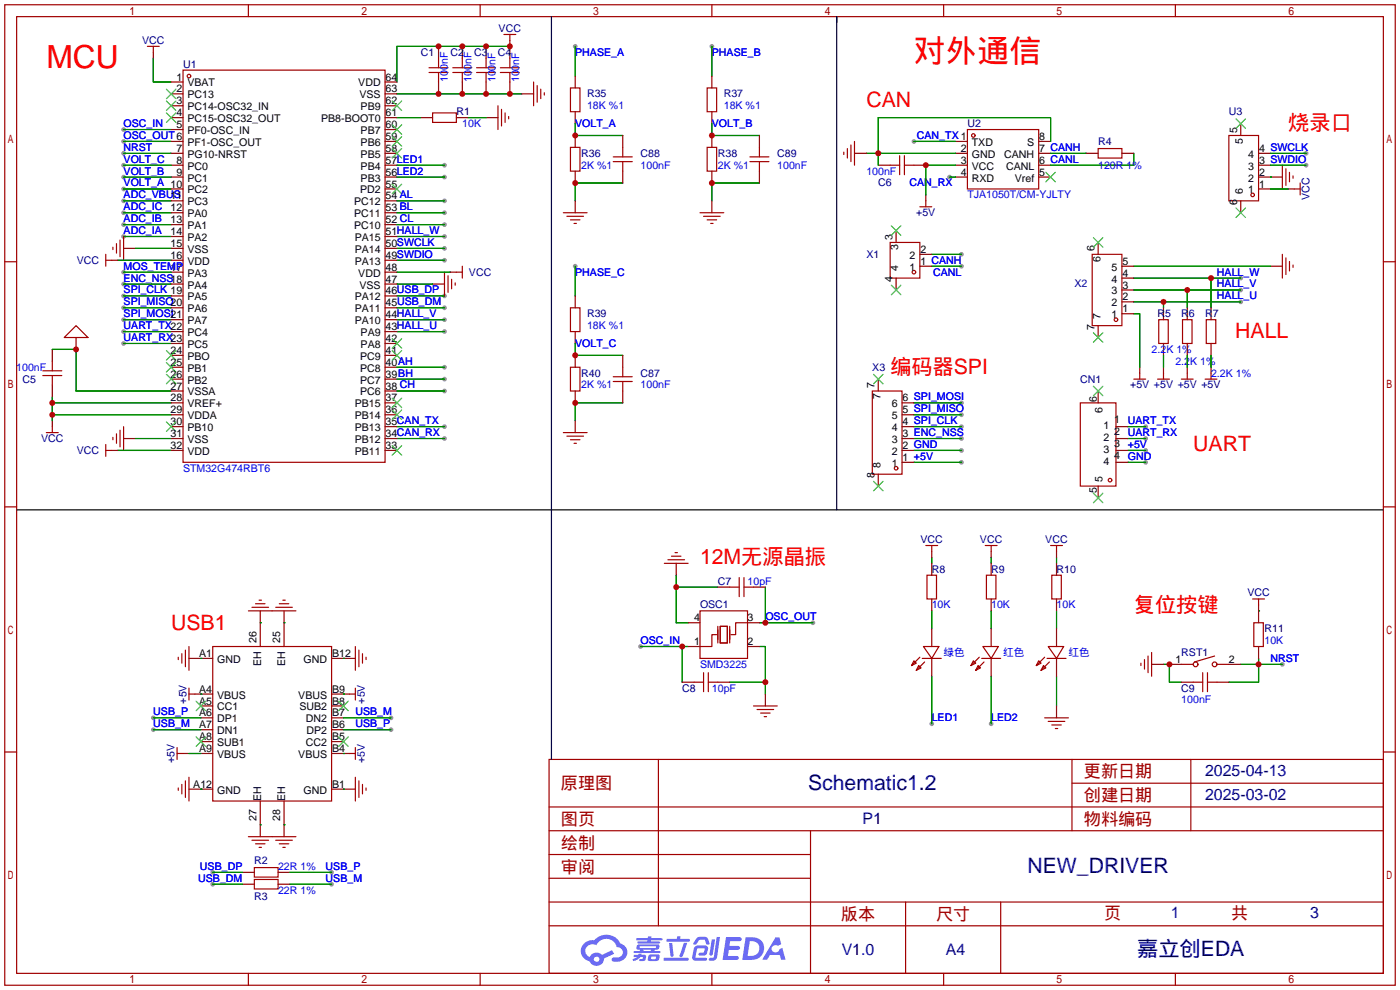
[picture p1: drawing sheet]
<svg xmlns="http://www.w3.org/2000/svg" width="299mm" height="212mm" viewBox="0 0 299 212" stroke-linecap="round" stroke-linejoin="round" font-family="sans-serif">
<g fill="#999">
<circle cx="205.5" cy="86.1" r=".51"/>
<circle cx="205.5" cy="88.6" r=".51"/>
<circle cx="205.5" cy="91.2" r=".51"/>
<circle cx="205.5" cy="93.7" r=".51"/>
<circle cx="205.5" cy="96.3" r=".51"/>
<circle cx="205.5" cy="98.8" r=".51"/>
<circle cx="244.9" cy="96.3" r=".51"/>
<circle cx="244.9" cy="98.8" r=".51"/>
<circle cx="202.9" cy="37.8" r=".51"/>
<circle cx="195.3" cy="30.2" r=".51"/>
<circle cx="205.5" cy="54.4" r=".51"/>
<circle cx="205.5" cy="56.9" r=".51"/>
<circle cx="244.9" cy="93.7" r=".51"/>
<circle cx="244.9" cy="91.2" r=".51"/>
<circle cx="265.2" cy="59.4" r=".51"/>
<circle cx="265.2" cy="62" r=".51"/>
<circle cx="265.2" cy="64.5" r=".51"/>
<circle cx="136.9" cy="138.2" r=".51"/>
<circle cx="173.7" cy="133.1" r=".51"/>
<circle cx="274.1" cy="142" r=".51"/>
<circle cx="211.8" cy="154.7" r=".51"/>
<circle cx="199.1" cy="154.7" r=".51"/>
<circle cx="32.8" cy="153.4" r=".51"/>
<circle cx="32.8" cy="156" r=".51"/>
<circle cx="83.6" cy="153.4" r=".51"/>
<circle cx="83.6" cy="156" r=".51"/>
<circle cx="45.5" cy="186.4" r=".51"/>
<circle cx="45.5" cy="189" r=".51"/>
<circle cx="70.9" cy="186.4" r=".51"/>
<circle cx="70.9" cy="189" r=".51"/>
<circle cx="26.4" cy="73.4" r=".51"/>
<circle cx="26.4" cy="70.9" r=".51"/>
<circle cx="26.4" cy="68.3" r=".51"/>
<circle cx="26.4" cy="65.8" r=".51"/>
<circle cx="26.4" cy="63.2" r=".51"/>
<circle cx="26.4" cy="60.7" r=".51"/>
<circle cx="26.4" cy="48" r=".51"/>
<circle cx="26.4" cy="50.5" r=".51"/>
<circle cx="26.4" cy="45.5" r=".51"/>
<circle cx="26.4" cy="42.9" r=".51"/>
<circle cx="26.4" cy="40.4" r=".51"/>
<circle cx="26.4" cy="30.2" r=".51"/>
<circle cx="26.4" cy="27.7" r=".51"/>
<circle cx="26.4" cy="32.8" r=".51"/>
<circle cx="95" cy="70.9" r=".51"/>
<circle cx="95" cy="68.3" r=".51"/>
<circle cx="95" cy="50.5" r=".51"/>
<circle cx="95" cy="53.1" r=".51"/>
<circle cx="95" cy="55.6" r=".51"/>
<circle cx="95" cy="91.2" r=".51"/>
<circle cx="95" cy="93.7" r=".51"/>
<circle cx="95" cy="63.2" r=".51"/>
<circle cx="95" cy="65.8" r=".51"/>
<circle cx="95" cy="78.5" r=".51"/>
<circle cx="95" cy="81" r=".51"/>
<circle cx="95" cy="83.6" r=".51"/>
<circle cx="95" cy="42.9" r=".51"/>
<circle cx="95" cy="45.5" r=".51"/>
<circle cx="95" cy="48" r=".51"/>
<circle cx="279.1" cy="32.8" r=".51"/>
<circle cx="279.1" cy="35.3" r=".51"/>
<circle cx="95" cy="35.3" r=".51"/>
<circle cx="95" cy="37.8" r=".51"/>
<circle cx="26.4" cy="58.2" r=".51"/>
<circle cx="26.4" cy="35.3" r=".51"/>
<circle cx="26.4" cy="37.8" r=".51"/>
<circle cx="122.9" cy="9.9" r=".51"/>
<circle cx="152.1" cy="9.9" r=".51"/>
<circle cx="122.9" cy="56.9" r=".51"/>
</g>
<g fill="none" stroke="#a10000" stroke-width=".25">
<path d="M1 1h297.2v209.6h-297.2zM3.6 3.6h292.1v204.4h-292.1zM53.1 1v2.6M102.6 1v2.6M152.1 1v2.6M201.7 1v2.6M251.2 1v2.6M1 55.9h2.6M295.7 55.9h2.5M1 108.3h2.6M295.7 108.3h2.5M1 160.7h2.6"/>
<path d="M117.3 162.3h178.4v45.7h-178.4zM117.3 177.5h178.4M117.3 172.5h178.4M140.7 162.3v35.6M173.2 177.5v30.5M229.1 162.3v15.2M229.1 167.4h66.6M254.5 162.3v15.2M295.7 160.7h2.5M117.3 182.6h55.9M117.3 197.9h178.4M117.3 192.8h178.4"/>
<path d="M117.3 187.7h55.9M193.5 192.8v15.2M213.9 192.8v15.2M53.1 208v2.6M102.6 208v2.6M152.1 208v2.6M201.7 208v2.6M251.2 208v2.6"/>
</g>
<g fill="#5487ff">
<path d="M155.2 200.3h2.6a.48 .48 0 0 1 .7 .4 .48 .48 0 0 1-.6 .4h-1.8l-.2 1.1h1.9a.43 .43 0 0 1 .4 .4 .43 .43 0 0 1-.5 .4h-1.9l-.2 1.3h1.7a.45 .45 0 0 1 .5 .2 .45 .45 0 0 1-.1 .6h-3.3z"/>
<path d="M165.7 200.3h.9l.4 1.5-.8 .3a.84 .84 0 0 0-1.2 .3 .84 .84 0 0 0 .4 1.1 .84 .84 0 0 0 1.1-.4l.1-.2 .6-.3 .7 2.5h-1l-.2-1h-2.1l-.6 1h-1.1z"/>
<path d="M152.1 200.8h.7l-.5 3.1a.36 .36 0 0 1-.3 .3 .36 .36 0 0 1-.4-.3z"/>
<path d="M153.2 200.2h.7l-.6 4.3a1.13 1.13 0 0 1-1.8 .6l.2-.4h.7l.2-.2z"/>
<path d="M148.9 200.6l.6-.4h1a.77 .77 0 0 1 .9 .5l.3 1-.2 .2h-.5l-.3-.9-.2-.2-1 .1-.7 1-.6-.1-.1-.2z"/>
<path d="M148.4 202.4l.6-.3h1.7a.81 .81 0 0 1 .7 .5 .81 .81 0 0 1-.2 .8 .81 .81 0 0 1-.9 .8h-.7a.32 .32 0 0 1-.3-.3 .32 .32 0 0 1 .4-.3h.7l.2-.9-1.6 .1-.4 1.8 2.2 .1a.32 .32 0 0 1 .3 .4 .32 .32 0 0 1-.4 .2h-2.2l-.5-.3-.1-.5z"/>
<path d="M141.9 204.7h5a.33 .33 0 0 1 .3 .3 .33 .33 0 0 1-.3 .3h-4.9l-.2-.1z"/>
<path d="M146.1 201.5h.8l-.7 2a.98 .98 0 0 1-.7 1.1l-.3-.3z"/>
<path d="M143 201.6h.7l.3 2.5a.34 .34 0 0 1-.3 .4 .34 .34 0 0 1-.4-.3z"/>
<path d="M142.5 200.7h2.1l.3-.6h.6l-.1 .6h1.7a.32 .32 0 0 1 .4 .3 .32 .32 0 0 1-.4 .3h-4.5l-.2-.2z"/>
<path d="M135.5 204.1h.9l.1-.3h.6v.3h.8a.82 .82 0 0 1-.5 1.3h-.8v-.4l.7-.1 .1-.3a.68 .68 0 0 0-1 .4l-1.1 .4-.1-.4 .9-.5h-.7z"/>
<path d="M136 200.5h2.4l.1-.3h.7v.3h2.2l.2 .3-.2 .2h-2.3v.2h1.8l.2 .3-.2 .1h-4.5l-.1-.4h2l.1-.2h-2.3l-.1-.2z"/>
<path d="M159.4 200.3l-.8 4.9h1.7a2.5 2.5 0 0 0 3-2.5 2.5 2.5 0 0 0-3.1-2.4zM160.3 201.1a1.61 1.61 0 0 1 2 1.5 1.61 1.61 0 0 1-1.8 1.7h-.7z"/>
<path d="M136.2 202a.55 .55 0 0 0-.2 .8 .55 .55 0 0 0 .7 .2l.1 .3h-1.3v.3l5.4 .1 .3-.2-.2-.2h-1.2l.2-.3a.7 .7 0 0 0 .8-.3 .7 .7 0 0 0 0-.8l-4.2-.1zM136.8 202.3l3.3-.1 .1 .1-.2 .3h-3.2zM137.5 203h1.7l-.2 .3h-1.4z"/>
<path d="M138.6 204.2a1.05 1.05 0 0 0 0 1.2 2.91 2.91 0 0 0 2.2-.2 .98 .98 0 0 0 0-1.2h-1.6zM139.2 204.5l.9-.1 .1 .4-.2 .2-.8-.1z"/>
<path d="M124.9 201.6a2.23 2.23 0 0 0-.7 2.3 2.23 2.23 0 0 0 1.8 1.6 1.58 1.58 0 0 0 1.8 .9 1.58 1.58 0 0 0 1.3-1.5l2.2-1.1-.5-.7-2.1 1a1.65 1.65 0 0 0-2.7 .4 1.45 1.45 0 0 1-.8-1.9 1.45 1.45 0 0 1 2-.7l.3 .1a2.3 2.3 0 0 1 2.3-1.3 2.3 2.3 0 0 1 2 1.7 1.12 1.12 0 0 1 1.3 1 1.12 1.12 0 0 1-1.1 1.2h-.7a.45 .45 0 0 0-.6 .4 .45 .45 0 0 0 .5 .5 2.21 2.21 0 0 0 2.2-.5 2.21 2.21 0 0 0 .5-2.3 2.13 2.13 0 0 0-1.3-1.1 3.3 3.3 0 0 0-5.6-.7l-1.1 .1zM127 205a.57 .57 0 0 1 1.1 0 .57 .57 0 0 1-1.1 0z"/>
</g>
<g fill="none" stroke="#008700" stroke-width=".25">
<path d="M32.8 12.4v5.1h3.8M109 9.9h-24.2v7.6M122.9 9.9v6.4M152.1 9.9v6.4M26.4 37.8h10.2M26.4 32.8h10.2M26.4 35.3h10.2M26.4 30.2h10.2M26.4 27.7h10.2M84.8 37.8h10.2M84.8 35.3h10.2M84.8 25.1h5.1"/>
<path d="M84.8 20.1h26.7M100.1 25.1h3.8M122.9 26.4v2.6h10.2M133.1 39.1h-10.2v3.8M152.1 26.4v2.6h10.2M162.3 39.1h-10.2v3.8M185.2 32.8h19M195.3 30.2h8.9M202.9 37.8h1.3M204.2 35.3h-6.3v6.4M224.5 32.8h7.7M224.5 30.2v-5.1h-36.8v10.2"/>
<path d="M242.3 32.8v2.5h-17.8M271.5 37.8h.1M271.5 32.8h7.6M271.5 35.3h7.6M25.1 55.6h11.5M26.4 48h10.2M26.4 50.5h10.2M26.4 45.5h10.2M26.4 42.9h10.2M26.4 40.4h10.2M26.4 58.2h10.2M29 53.1h7.6"/>
<path d="M84.8 48h10.2M84.8 50.5h10.2M84.8 45.5h10.2M84.8 42.9h10.2M84.8 53.1h10.2M84.8 55.6h10.2M84.8 58.2h11.5M122.9 56.9v6.3M199.1 54.4h6.4M199.1 56.9h6.4M242.3 56.9h29.2M242.3 59.4h22.9"/>
<path d="M258.8 59.4v6.4M271.5 40.4h3.8M11.2 74.7h5.1v8.9h20.3M26.4 73.4h10.2M26.4 70.9h10.2M26.4 68.3h10.2M26.4 65.8h10.2M26.4 63.2h10.2M26.4 60.7h10.2M84.8 70.9h10.2M84.8 68.3h10.2M84.8 65.8h10.2"/>
<path d="M84.8 63.2h10.2M84.8 60.7h7.7M84.8 78.5h10.2M122.9 73.4v2.5h10.2M242.3 62h22.9M242.3 64.5h22.9M242.3 67.1h1.3v11.4M248.7 64.5v1.3M248.7 75.9v2.6M253.7 62v3.8M253.7 75.9v2.6M258.8 75.9v2.6"/>
<path d="M11.2 86.1h25.4M11.2 88.6h25.4M11.2 84.8v5.1M25.1 96.3h11.5M29 93.7h7.6M84.8 91.2h10.2M84.8 93.7h10.2M84.8 83.6h10.2M84.8 81h10.2M133.1 86.1h-10.2v3.8M195.3 86.1h10.2M195.3 88.6h10.2"/>
<path d="M195.3 91.2h10.2M195.3 93.7h10.2M195.3 96.3h10.2M195.3 98.8h10.2M241 91.2h3.9M241 93.7h3.9M241 96.3h3.9M241 98.8h3.9M199.1 119.1v1.3M211.8 119.1v1.3M225.8 119.1v1.3M55.6 133.1h.1"/>
<path d="M60.7 133.1h.1M136.9 138.2h10.2M144.5 122.9v10.2h2.6M144.5 125.5h8.9M145.8 138.2v7.6M162.3 138.2h1.3v10.1M162.3 133.1h11.4M163.6 125.5v7.6M199.1 130.6v3.8M211.8 130.6v3.8M225.8 130.6v3.8M269 130.6h.1"/>
<path d="M32.8 153.4h10.1M32.8 156h10.1M42.9 140.7h.1M42.9 148.3h.1M73.4 140.7h.1M73.4 148.3h.1M73.4 153.4h10.2M73.4 156h10.2M156 145.8h7.6M199.1 144.5v10.2M211.8 144.5v10.2M225.8 144.5v6.4"/>
<path d="M248.7 142h1.2v3.8h2.6M265.2 142h8.9M269 140.7v5.1h-6.4M40.4 161h2.5M42.9 168.7h.1M55.6 176.3h.1M60.7 176.3h.1M73.4 161h.1M73.4 168.7h.1M45.5 186.4h6.3M45.5 189h6.3M62 186.4h8.9"/>
<path d="M62 189h8.9"/>
</g>
<g fill="none" stroke="#a10000" stroke-width=".25">
<path d="M31.5 9.9h2.5M32.8 9.9v1.3M39.1 15h43.2v83.8h-43.2zM91.7 15.5h4.1M91.7 14.5h4.1M93.7 12.4v2.1M93.7 15.5v2M96.8 15.5h4M96.8 14.5h4M98.8 12.4v2.1M98.8 15.5v2M101.9 15.5h4"/>
<path d="M101.9 14.5h4M103.9 12.4v2.1M103.9 15.5v2M106.9 15.5h4.1M106.9 14.5h4.1M107.7 7.4h2.5M109 7.4v1.2M109 12.4v2.1M109 15.5v2M114 17.5v5.1M114.8 18.3v3.5M115.6 19.1v2"/>
<path d="M116.3 19.8v.5M121.9 18.8h2.1v5.1h-2.1zM151.1 18.8h2.1v5.1h-2.1zM92.5 24.1h5v2.1h-5zM106.4 22.6v5.1M107.2 23.4v3.5M107.9 24.1v2.1M108.7 24.9v.5M121.9 31.5h2.1v5.1h-2.1zM131.1 34.5h4M131.1 33.5h4M133.1 31.5v2"/>
<path d="M133.1 34.5v2.1M151.1 31.5h2.1v5.1h-2.1zM160.3 34.5h4M160.3 33.5h4M162.3 31.5v2M162.3 34.5v2.1M180.3 32.5v.5M181.1 31.8v2M181.9 31v3.5M182.6 30.2v5.1M190.2 35.3h2.1M192.3 33.3v4"/>
<path d="M193.3 35.3h2M193.3 33.3v4M206.8 27.7h15.2v12.7h-15.2zM234.7 31.8h5.1v2h-5.1zM262.6 29h6.4v13.9h-6.4zM274.1 35.3v5.1M274.8 36.1v3.5M275.6 36.8v2.1M276.4 37.6v.5M277.9 39.1v2.6M22.6 54.4v2.5M22.6 55.6h1.3"/>
<path d="M24.1 52.8v.5M24.9 52.1v2M25.7 51.3v3.6M26.4 50.5v5.1M95 58.2v5M95.8 58.9v3.6M96.5 59.7v2M97.5 58.2h1.3M98.8 56.9v2.5M120.4 45.5h5.1M121.2 46.2h3.5M121.9 47h2.1"/>
<path d="M122.7 47.8h.5M149.6 45.5h5.1M150.4 46.2h3.5M151.1 47h2.1M151.9 47.8h.5M190.2 51.8h6.4v7.6h-6.4zM196.6 44.2h2.5M197.9 42.9v1.3M233.4 54.4h6.4v15.2h-6.4zM274.1 54.4v5M274.8 55.1v3.6M275.6 55.9v2"/>
<path d="M276.4 56.6v.6M276.6 40.4h1.3M9.1 79.2h4.1M11.2 77.2v2M16.3 69.6l2.5 2.5h-5.1zM97.3 60.5v.5M121.9 65.8h2.1v5.1h-2.1zM121.9 78.5h2.1v5.1h-2.1zM133.1 78.5v2M243.6 79.8v1.2M247.6 68.3h2.1v5.1h-2.1zM248.7 79.8v1.2"/>
<path d="M252.7 68.3h2.1v5.1h-2.1zM253.7 79.8v1.2M257.8 68.3h2v5.1h-2zM258.8 79.8v1.2M9.1 80.3h4.1M9.9 92.5h2.5M11.2 80.3v2M11.2 91.2v1.3M22.6 95v2.5M22.6 96.3h1.3M24.1 93.5v.5M24.9 92.7v2"/>
<path d="M25.7 91.9v3.6M26.4 91.2v5.1M120.4 92.5h5.1M121.2 93.2h3.5M121.9 94h2.1M122.7 94.7h.5M131.1 81.5h4M131.1 80.5h4M133.1 81.5v2.1M186.4 83.6h6.4v17.7h-6.4zM230.9 86.1h7.6v17.8h-7.6zM242.3 81h2.6"/>
<path d="M247.4 81h2.5M252.5 81h2.5M257.6 81h2.5M142.7 119.6h3.6M143.5 118.9h2M144.3 118.1h.5M197.9 116.6h2.5M199.1 116.6v1.3M210.6 116.6h2.5M211.8 116.6v1.3M224.5 116.6h2.6M225.8 116.6v1.3"/>
<path d="M38.9 139.7v2M39.6 138.9v3.6M40.4 138.2v5.1M45.5 138.2h25.4v33h-25.4zM53.1 130.6h10.1M53.8 129.8h3.6M54.6 129h2M55.4 128.3h.5M58.9 129.8h3.6M59.7 129h2M60.5 128.3h.5M75.9 138.2v5.1"/>
<path d="M76.7 138.9v3.6M77.5 139.7v2M142 120.4h5.1M149.6 130.6h10.2v10.1h-10.2zM153.2 135.6h-1.1v2.6h-2.5M153.4 133.9v3.5M153.9 133.9h1.5v3.5h-1.5zM156 133.9v3.5M156 125.5h2M158 123.4v4.1M159 125.5h2M159 123.4v4.1"/>
<path d="M159.8 133.1h-2.6v2.5h-1M197.4 138.2h3.3l-1.6 2.5zM198.1 122.9h2.1v5.1h-2.1zM210.1 138.2h3.3l-1.6 2.5zM210.8 122.9h2.1v5.1h-2.1zM224 138.2h3.3l-1.5 2.5zM224.8 122.9h2v5.1h-2zM246.1 139.4v5.1M267.7 128h2.6M268 133.1h2v5.1h-2zM269 128v1.3M37.8 159.8v2.5"/>
<path d="M38.1 140.5v.5M40.4 147.1v2.5M40.4 148.3h1.3M74.7 148.3h1.2M75.9 147.1v2.5M75.9 159.8v2.5M78.2 140.5v.5M148.3 145.8h2.1M150.4 143.8v4M151.4 145.8h2M151.4 143.8v4M161 150.9h5.1"/>
<path d="M161.8 151.6h3.6M162.6 152.4h2M163.3 153.2h.5M195.3 141.2l.5 .5-1 .5zM196.3 142.2l.5 .5-1 .6zM196.6 140.5l-1.8 1.7M197.1 140.7h4.1M197.6 141.5l-1.8 1.8M208 141.2l.5 .5-1 .5zM209 142.2l.5 .5-1 .6zM209.3 140.5l-1.8 1.7M209.8 140.7h4.1"/>
<path d="M210.3 141.5l-1.8 1.8M222 141.2l.5 .5-1 .5zM223 142.2l.5 .5-1 .6zM223.3 140.5l-1.8 1.7M223.3 153.4h5M223.8 140.7h4M224 154.2h3.6M224.3 141.5l-1.8 1.8M224.8 154.9h2M225.6 155.7h.5M243.8 141.7v.5M244.6 141v2"/>
<path d="M245.4 140.2v3.6M252.5 142h2.5M255 145.8h2M257 143.8v4M258.1 145.8h2M258.1 143.8v4M259.6 140.2l-4.3 1.3M260.1 142h2.5M37.8 161h1.3M38.1 168.4v.5M38.9 167.6v2.1M39.6 166.9v3.5"/>
<path d="M40.4 166.1v5.1M53.1 178.8h10.1M53.8 179.6h3.6M58.9 179.6h3.6M74.7 161h1.2M75.9 166.1v5.1M76.7 166.9v3.5M77.5 167.6v2.1M78.2 168.4v.5M54.4 185.4h5v2.1h-5zM54.4 188h5v2h-5zM54.6 180.3h2"/>
<path d="M55.4 181.1h.5M59.7 180.3h2M60.5 181.1h.5"/>
<circle cx="40.4" cy="16.3" r=".38"/>
<circle cx="208" cy="29" r=".38"/>
<circle cx="195.3" cy="58.2" r=".38"/>
<circle cx="267.7" cy="41.7" r=".38"/>
<circle cx="238.5" cy="68.3" r=".38"/>
<circle cx="191.5" cy="100.1" r=".38"/>
<circle cx="237.2" cy="102.6" r=".38"/>
<circle cx="255.5" cy="142" r=".51"/>
<circle cx="259.6" cy="142" r=".51"/>
</g>
<g fill="none" stroke="#870000" stroke-width=".25">
<path d="M32.8 11.2v1.2M36.6 17.5h2.5M82.3 17.5h2.5M93.7 9.9v2.5M93.7 17.5v2.6M98.8 9.9v2.5M98.8 17.5v2.6M103.9 9.9v2.5M103.9 17.5v2.6M109 8.6v3.8M109 17.5v2.6M122.9 16.3v2.5"/>
<path d="M152.1 16.3v2.5M36.6 30.2h2.5M36.6 32.8h2.5M36.6 35.3h2.5M36.6 37.8h2.5M36.6 20.1h2.5M36.6 25.1h2.5M36.6 22.6h2.5M36.6 27.7h2.5M82.3 30.2h2.5M82.3 32.8h2.5M82.3 35.3h2.5"/>
<path d="M82.3 37.8h2.5M82.3 20.1h2.5M82.3 25.1h2.5M82.3 22.6h2.5M82.3 27.7h2.5M89.9 25.1h2.6M97.5 25.1h2.6M103.9 25.1h2.5M111.5 20.1h2.5M122.9 23.9v2.5M122.9 29v2.5M122.9 36.6v2.5"/>
<path d="M133.1 29v2.5M133.1 36.6v2.5M152.1 23.9v2.5M152.1 29v2.5M152.1 36.6v2.5M162.3 29v2.5M162.3 36.6v2.5M182.6 32.8h2.6M187.7 35.3h2.5M195.3 35.3h2.6M204.2 30.2h2.6M204.2 32.8h2.6"/>
<path d="M204.2 35.3h2.6M204.2 37.8h2.6M222 30.2h2.5M222 32.8h2.5M222 35.3h2.5M222 37.8h2.5M232.2 32.8h2.5M239.8 32.8h2.5M265.2 26.4v2.6M269 32.8h2.5M269 35.3h2.5M269 37.8h5.1"/>
<path d="M23.9 55.6h1.2M26.4 53.1h2.6M36.6 58.2h2.5M36.6 53.1h2.5M36.6 55.6h2.5M36.6 40.4h2.5M36.6 42.9h2.5M36.6 45.5h2.5M36.6 48h2.5M36.6 50.5h2.5M82.3 58.2h2.5M82.3 53.1h2.5"/>
<path d="M82.3 55.6h2.5M82.3 40.4h2.5M82.3 42.9h2.5M82.3 45.5h2.5M82.3 48h2.5M82.3 50.5h2.5M96.3 58.2h1.2M122.9 42.9v2.6M152.1 42.9v2.6M191.5 49.3v2.5M191.5 59.4v2.6M196.6 56.9h2.5"/>
<path d="M196.6 54.4h2.5M197.9 41.7v1.2M234.7 51.8v2.6M239.8 56.9h2.5M239.8 59.4h2.5M265.2 42.9v2.6M269 40.4h2.5M271.5 56.9h2.6M275.3 40.4h1.3M11.2 74.7v2.5M16.3 72.1v2.6M36.6 60.7h2.5"/>
<path d="M36.6 63.2h2.5M36.6 65.8h2.5M36.6 68.3h2.5M36.6 70.9h2.5M36.6 73.4h2.5M36.6 75.9h2.5M36.6 78.5h2.5M82.3 60.7h2.5M82.3 63.2h2.5M82.3 65.8h2.5M82.3 68.3h2.5M82.3 70.9h2.5"/>
<path d="M82.3 73.4h2.5M82.3 75.9h2.5M82.3 78.5h2.5M92.5 60.7h2.5M122.9 63.2v2.6M122.9 70.9v2.5M122.9 75.9v2.6M133.1 75.9v2.6M234.7 69.6v2.5M239.8 67.1h2.5M239.8 64.5h2.5M239.8 62h2.5"/>
<path d="M243.6 78.5v1.3M248.7 65.8v2.5M248.7 73.4v2.5M248.7 78.5v1.3M253.7 65.8v2.5M253.7 73.4v2.5M253.7 78.5v1.3M258.8 65.8v2.5M258.8 73.4v2.5M258.8 78.5v1.3M11.2 82.3v2.5M11.2 89.9v1.3"/>
<path d="M23.9 96.3h1.2M26.4 93.7h2.6M36.6 96.3h2.5M36.6 93.7h2.5M36.6 91.2h2.5M36.6 88.6h2.5M36.6 86.1h2.5M36.6 81h2.5M36.6 83.6h2.5M82.3 96.3h2.5M82.3 93.7h2.5M82.3 91.2h2.5"/>
<path d="M82.3 88.6h2.5M82.3 86.1h2.5M82.3 81h2.5M82.3 83.6h2.5M122.9 83.6v2.5M122.9 89.9v2.6M133.1 83.6v2.5M187.7 81v2.6M192.8 98.8h2.5M192.8 96.3h2.5M192.8 93.7h2.5M192.8 91.2h2.5"/>
<path d="M192.8 88.6h2.5M192.8 86.1h2.5M234.7 83.6v2.5M238.5 98.8h2.5M238.5 96.3h2.5M238.5 93.7h2.5M238.5 91.2h2.5M187.7 101.3v2.6M199.1 117.9v1.2M211.8 117.9v1.2M225.8 117.9v1.2M234.7 103.9v2.5"/>
<path d="M55.6 130.6v7.6M60.7 130.6v7.6M144.5 120.4v2.5M147.1 133.1h2.5M147.1 138.2h2.5M153.4 125.5h2.6M159.8 133.1h2.5M159.8 138.2h2.5M161 125.5h2.6M199.1 120.4v2.5M199.1 128v2.6M199.1 134.4v3.8"/>
<path d="M211.8 120.4v2.5M211.8 128v2.6M211.8 134.4v3.8M225.8 120.4v2.5M225.8 128v2.6M225.8 134.4v3.8M269 129.3v3.8M269 138.2v2.5M40.4 140.7h5.1M41.7 148.3h3.8M42.9 158.5h2.6M42.9 156h2.6"/>
<path d="M42.9 153.4h2.6M42.9 150.9h2.6M70.9 158.5h2.5M70.9 156h2.5M70.9 153.4h2.5M70.9 150.9h2.5M70.9 148.3h3.8M70.9 140.7h5M145.8 145.8h2.5M153.4 145.8h2.6M163.6 148.3v2.6M199.1 140.7v3.8"/>
<path d="M211.8 140.7v3.8M225.8 140.7v3.8M225.8 150.9v2.5M246.1 142h2.6M249.9 142h2.6M252.5 145.8h2.5M260.1 145.8h2.5M262.6 142h2.6M39.1 161h1.3M40.4 168.7h5.1M42.9 161h2.6M55.6 171.2v7.6"/>
<path d="M60.7 171.2v7.6M70.9 168.7h5M70.9 161h3.8M51.8 186.4h2.6M51.8 189h2.6M59.4 186.4h2.6M59.4 189h2.6"/>
</g>
<g fill="none" stroke="#3c3" stroke-width=".25">
<path d="M35.6 19.1l2 2M37.6 19.1l-2 2M35.6 21.6l2 2M35.6 24.1l2 2.1M37.6 21.6l-2 2M37.6 24.1l-2 2.1M83.8 39.4l2.1 2M83.8 31.8l2.1 2M83.8 29.2l2.1 2M83.8 26.7l2.1 2M83.8 21.6l2.1 2M85.9 26.7l-2.1 2"/>
<path d="M85.9 29.2l-2.1 2M85.9 31.8l-2.1 2M85.9 39.4l-2.1 2M85.9 21.6l-2.1 2M223.5 36.8l2.1 2.1M225.6 36.8l-2.1 2.1M264.2 25.4l2 2M266.2 25.4l-2 2M190.5 48.3l2 2M192.5 48.3l-2 2M233.7 50.8l2 2M235.7 50.8l-2 2"/>
<path d="M264.2 44.4l2 2.1M266.2 44.4l-2 2.1M35.6 74.9l2 2.1M35.6 77.5l2 2M37.6 74.9l-2 2.1M37.6 77.5l-2 2M83.8 74.9l2.1 2.1M83.8 72.4l2.1 2M85.9 74.9l-2.1 2.1M85.9 72.4l-2.1 2M190.5 61l2 2M192.5 61l-2 2"/>
<path d="M233.7 71.1l2 2.1M235.7 71.1l-2 2.1M35.6 80l2 2M35.6 90.2l2 2M37.6 80l-2 2M37.6 90.2l-2 2M83.8 95.2l2.1 2.1M83.8 87.6l2.1 2.1M83.8 85.1l2.1 2M85.9 95.2l-2.1 2.1M85.9 87.6l-2.1 2.1M85.9 85.1l-2.1 2"/>
<path d="M186.7 80l2 2M188.7 80l-2 2M233.7 82.5l2 2.1M235.7 82.5l-2 2.1M186.7 102.9l2 2M188.7 102.9l-2 2M233.7 105.4l2 2M235.7 105.4l-2 2M41.9 149.9l2 2M41.9 157.5l2 2M43.9 149.9l-2 2M43.9 157.5l-2 2"/>
<path d="M72.4 157.5l2 2M72.4 149.9l2 2M74.4 157.5l-2 2M74.4 149.9l-2 2"/>
</g>
<path d="M117.9 3.6v105.4h-114.3M178.8 4.8v-1.2v105.4h116.9M178.8 109h-60.9v53.3" fill="none" stroke="#000" stroke-width=".25"/>
<g fill="#c00">
<circle cx="187.7" cy="32.8" r=".63"/>
<circle cx="197.9" cy="35.3" r=".63"/>
<circle cx="258.8" cy="59.4" r=".63"/>
<circle cx="253.7" cy="62" r=".63"/>
<circle cx="248.7" cy="64.5" r=".63"/>
<circle cx="145.8" cy="138.2" r=".63"/>
<circle cx="144.5" cy="125.5" r=".63"/>
<circle cx="163.6" cy="133.1" r=".63"/>
<circle cx="163.6" cy="145.8" r=".63"/>
<circle cx="269" cy="142" r=".63"/>
<circle cx="249.9" cy="142" r=".63"/>
<circle cx="93.7" cy="9.9" r=".63"/>
<circle cx="98.8" cy="9.9" r=".63"/>
<circle cx="103.9" cy="9.9" r=".63"/>
<circle cx="109" cy="9.9" r=".63"/>
<circle cx="103.9" cy="20.1" r=".63"/>
<circle cx="98.8" cy="20.1" r=".63"/>
<circle cx="109" cy="20.1" r=".63"/>
<circle cx="93.7" cy="20.1" r=".63"/>
<circle cx="11.2" cy="88.6" r=".63"/>
<circle cx="11.2" cy="86.1" r=".63"/>
<circle cx="16.3" cy="74.7" r=".63"/>
<circle cx="122.9" cy="39.1" r=".63"/>
<circle cx="122.9" cy="29" r=".63"/>
<circle cx="152.1" cy="39.1" r=".63"/>
<circle cx="152.1" cy="29" r=".63"/>
<circle cx="122.9" cy="86.1" r=".63"/>
<circle cx="122.9" cy="75.9" r=".63"/>
</g>
<g font-size="6.8" fill="#f00">
<text x="9.9" y="14.6">MCU</text>
<text x="195.3" y="13.4">对外通信</text>
</g>
<g font-size="4.5" fill="#f00">
<text x="185.2" y="22.8">CAN</text>
<text x="275.3" y="27.9">烧录口</text>
<text x="264" y="72.3">HALL</text>
<text x="190.2" y="79.9">编码器SPI</text>
<text x="255" y="96.4">UART</text>
<text x="149.6" y="120.6">12M无源晶振</text>
<text x="242.3" y="130.7">复位按键</text>
<text x="36.6" y="134.5">USB1</text>
</g>
<g font-size="4.5" fill="#000080">
<text x="172.7" y="168.8">Schematic1.2</text>
<text x="219.6" y="186.6">NEW_DRIVER</text>
<text x="243" y="204.4">嘉立创EDA</text>
</g>
<g font-size="3.7" fill="#a00000">
<text x="231.6" y="166.2">更新日期</text>
<text x="119.9" y="168.7">原理图</text>
<text x="231.6" y="171.2">创建日期</text>
<text x="119.9" y="176.3">图页</text>
<text x="231.6" y="176.3">物料编码</text>
<text x="119.9" y="181.4">绘制</text>
<text x="119.9" y="186.5">审阅</text>
<text x="179.7" y="196.6">版本</text>
<text x="200" y="196.6">尺寸</text>
<text x="236" y="196.4">页</text>
<text x="263.1" y="196.4">共</text>
</g>
<g font-size="3.4" fill="#000080">
<text x="257.6" y="165.9">2025-04-13</text>
<text x="257.6" y="171">2025-03-02</text>
<text x="184.4" y="176.1">P1</text>
<text x="250.3" y="196.2">1</text>
<text x="280" y="196.2">3</text>
<text x="179.9" y="204">V1.0</text>
<text x="202.1" y="204">A4</text>
</g>
<g font-size="2.3" fill="#000080">
<text x="30.4" y="9.4">VCC</text>
<text x="89.9" y="11.9">C1</text>
<text x="96.3" y="11.9">C2</text>
<text x="101.3" y="11.9">C3</text>
<text x="106.4" y="11.9">C4</text>
<text x="106.6" y="6.8">VCC</text>
<text x="39.1" y="14.4">U1</text>
<text x="125.5" y="20.8">R35</text>
<text x="154.7" y="20.8">R37</text>
<text x="97.5" y="24.6">R1</text>
<text x="206.8" y="27.1">U2</text>
<text x="262.6" y="24.6">U3</text>
<text x="124.2" y="33.5">R36</text>
<text x="136.9" y="33.5">C88</text>
<text x="153.4" y="33.5">R38</text>
<text x="166.1" y="33.5">C89</text>
<text x="234.7" y="31">R4</text>
<text x="187.7" y="39.8">C6</text>
<text x="195.8" y="46.2">+5V</text>
<text x="279.9" y="42.8" transform="rotate(-90 279.9 42.8)">VCC</text>
<text x="16.4" y="56.4">VCC</text>
<text x="100.2" y="58.9">VCC</text>
<text x="185.2" y="55.1">X1</text>
<text x="229.6" y="61.4">X2</text>
<text x="125.5" y="67.8">R39</text>
<text x="247.4" y="67.8">R5</text>
<text x="252.5" y="67.8">R6</text>
<text x="257.6" y="67.8">R7</text>
<text x="4.8" y="81.8">C5</text>
<text x="124.2" y="80.5">R40</text>
<text x="136.9" y="80.5">C87</text>
<text x="186.4" y="79.2">X3</text>
<text x="230.9" y="81.8">CN1</text>
<text x="241.5" y="83">+5V +5V +5V +5V</text>
<text x="8.8" y="94.5">VCC</text>
<text x="16.4" y="97">VCC</text>
<text x="196.7" y="116">VCC</text>
<text x="209.4" y="116">VCC</text>
<text x="223.4" y="116">VCC</text>
<text x="153.4" y="124.9">C7</text>
<text x="199.1" y="122.4">R8</text>
<text x="211.8" y="122.4">R9</text>
<text x="225.8" y="122.4">R10</text>
<text x="149.6" y="130">OSC1</text>
<text x="266.6" y="127.5">VCC</text>
<text x="270.3" y="135.1">R11</text>
<text x="252.5" y="140.2">RST1</text>
<text x="145.8" y="147.8">C8</text>
<text x="252.5" y="147.8">C9</text>
<text x="39.8" y="150.4" transform="rotate(-90 39.8 150.4)">+5V</text>
<text x="77.9" y="150.4" transform="rotate(-90 77.9 150.4)">+5V</text>
<text x="37.3" y="163.1" transform="rotate(-90 37.3 163.1)">+5V</text>
<text x="77.9" y="163.1" transform="rotate(-90 77.9 163.1)">+5V</text>
<text x="54.4" y="184.6">R2</text>
<text x="54.4" y="192.2">R3</text>
</g>
<g font-size="2.3" fill="#00f">
<text x="122.9" y="11.9">PHASE_A</text>
<text x="152.1" y="11.9">PHASE_B</text>
<text x="95.7" y="17.5" transform="rotate(-90 95.7 17.5)">100nF</text>
<text x="100.8" y="17.5" transform="rotate(-90 100.8 17.5)">100nF</text>
<text x="105.9" y="17.6" transform="rotate(-90 105.9 17.6)">100nF</text>
<text x="111" y="17.6" transform="rotate(-90 111 17.6)">100nF</text>
<text x="125.5" y="23.3">18K %1</text>
<text x="154.7" y="23.3">18K %1</text>
<text x="26.4" y="29.7">OSC_OUT6</text>
<text x="26.4" y="27.1">OSC_IN</text>
<text x="98.8" y="27.1">10K</text>
<text x="122.9" y="27.1">VOLT_A</text>
<text x="152.1" y="27.1">VOLT_B</text>
<text x="196" y="29.7">CAN_TX 1</text>
<text x="26.4" y="32.2">NRST</text>
<text x="26.4" y="34.8">VOLT_C</text>
<text x="26.4" y="39.8">VOLT_A 10</text>
<text x="26.4" y="37.3">VOLT_B</text>
<text x="124.2" y="36">2K %1</text>
<text x="136.9" y="36">100nF</text>
<text x="153.4" y="36">2K %1</text>
<text x="166.1" y="36">100nF</text>
<text x="185.2" y="37.3">100nF</text>
<text x="194.4" y="39.8">CAN_RX</text>
<text x="234.7" y="36">120R 1%</text>
<text x="26.4" y="47.5">ADC_IB</text>
<text x="26.4" y="44.9">ADC_IC</text>
<text x="26.4" y="42.4">ADC_VBUS</text>
<text x="206.8" y="42.4">TJA1050T/CM-YJLTY</text>
<text x="26.4" y="50">ADC_IA</text>
<text x="26.4" y="57.6">MOS_TEMP</text>
<text x="122.9" y="58.9">PHASE_C</text>
<text x="199.4" y="58.9">CANL</text>
<text x="260.1" y="58.9">HALL_W</text>
<text x="26.4" y="65.2">SPI_MISO20</text>
<text x="26.4" y="62.7">SPI_CLK 19</text>
<text x="26.4" y="60.2">ENC_NSS18</text>
<text x="260.1" y="61.4">HALL_V</text>
<text x="260.1" y="64">HALL_U</text>
<text x="26.4" y="70.3">UART_TX22</text>
<text x="26.4" y="67.8">SPI_MOSI21</text>
<text x="125.5" y="70.3">18K %1</text>
<text x="26.4" y="72.9">UART_RX23</text>
<text x="122.9" y="74.1">VOLT_C</text>
<text x="246.1" y="75.4">2.2K 1%</text>
<text x="251.2" y="77.9">2.2K 1%</text>
<text x="3.5" y="79.2">100nF</text>
<text x="124.2" y="83">2K %1</text>
<text x="136.9" y="83">100nF</text>
<text x="258.8" y="80.5">2.2K 1%</text>
<text x="241" y="95.7">+5V</text>
<text x="241" y="93.2">UART_RX</text>
<text x="241" y="90.6">UART_TX</text>
<text x="39.1" y="100.8">STM32G474RBT6</text>
<text x="241" y="98.3">GND</text>
<text x="159.8" y="124.9">10pF</text>
<text x="199.1" y="130">10K</text>
<text x="211.8" y="130">10K</text>
<text x="225.8" y="130">10K</text>
<text x="136.9" y="137.6">OSC_IN</text>
<text x="163.6" y="132.6">OSC_OUT</text>
<text x="270.3" y="137.6">10K</text>
<text x="149.6" y="142.7">SMD3225</text>
<text x="201.7" y="140.2">绿色</text>
<text x="214.4" y="140.2">红色</text>
<text x="228.3" y="140.2">红色</text>
<text x="271.5" y="141.4">NRST</text>
<text x="152.1" y="147.8">10pF</text>
<text x="32.8" y="152.9">USB_P</text>
<text x="32.8" y="155.4">USB_M</text>
<text x="75.9" y="152.9">USB_M</text>
<text x="75.9" y="155.4">USB_P</text>
<text x="199.1" y="154.1">LED1</text>
<text x="211.8" y="154.1">LED2</text>
<text x="252.5" y="150.3">100nF</text>
<text x="42.7" y="185.9">USB_DP</text>
<text x="59.4" y="185.9">22R 1%</text>
<text x="69.6" y="185.9">USB_P</text>
<text x="42.4" y="188.4">USB_DM</text>
<text x="59.4" y="191">22R 1%</text>
<text x="69.6" y="188.4">USB_M</text>
</g>
<g font-size="2.3">
<text x="37.7" y="17.2">1</text>
<text x="82.4" y="17.2">64</text>
<text x="37.7" y="19.8">2</text>
<text x="37.7" y="22.3">3</text>
<text x="40.1" y="18.5">VBAT</text>
<text x="40.1" y="21">PC13</text>
<text x="40.1" y="23.6">PC14-OSC32_IN</text>
<text x="76.6" y="18.5">VDD</text>
<text x="76.8" y="21">VSS</text>
<text x="77.1" y="23.6">PB9</text>
<text x="82.4" y="22.3">62</text>
<text x="82.4" y="19.8">63</text>
<text x="37.7" y="24.8">4</text>
<text x="37.7" y="27.4">5</text>
<text x="40.1" y="26.1">PC15-OSC32_OUT</text>
<text x="40.1" y="28.6">PF0-OSC_IN</text>
<text x="68.6" y="26.1">PB8-BOOT0</text>
<text x="77.1" y="28.6">PB7</text>
<text x="82.4" y="29.9">59</text>
<text x="82.4" y="27.4">60</text>
<text x="82.4" y="24.8">61</text>
<text x="222.1" y="29.9">8</text>
<text x="264.4" y="28.3" transform="rotate(-90 264.4 28.3)">5</text>
<text x="37.7" y="32.5">7</text>
<text x="37.7" y="35">8</text>
<text x="40.1" y="31.2">PF1-OSC_OUT</text>
<text x="40.1" y="33.7">PG10-NRST</text>
<text x="77.1" y="33.7">PB5</text>
<text x="77.1" y="31.2">PB6</text>
<text x="82.4" y="35">57LED1</text>
<text x="82.4" y="32.5">58</text>
<text x="205.4" y="32.5">2</text>
<text x="205.4" y="35">3</text>
<text x="207.7" y="31.2">TXD</text>
<text x="207.7" y="33.7">GND</text>
<text x="214.6" y="33.7">CANH</text>
<text x="219.5" y="31.2">S</text>
<text x="222.1" y="35">6 CANL</text>
<text x="222.1" y="32.5">7 CANH</text>
<text x="265.6" y="30.7" transform="rotate(-90 265.6 30.7)">5</text>
<text x="266.8" y="33.7">4</text>
<text x="269.1" y="35">3 SWDIO</text>
<text x="269.1" y="32.5">4 SWCLK</text>
<text x="37.7" y="37.5">9</text>
<text x="40.1" y="36.3">PC0</text>
<text x="40.1" y="38.8">PC1</text>
<text x="40.1" y="41.3">PC2</text>
<text x="76.9" y="41.3">PD2</text>
<text x="77.1" y="38.8">PB3</text>
<text x="77.1" y="36.3">PB4</text>
<text x="82.4" y="40.1">55</text>
<text x="82.4" y="37.5">56LED2</text>
<text x="205.4" y="37.5">4</text>
<text x="207.7" y="36.3">VCC</text>
<text x="207.7" y="38.8">RXD</text>
<text x="215" y="36.3">CANL</text>
<text x="216.9" y="38.8">Vref</text>
<text x="222.1" y="37.5">5</text>
<text x="265.6" y="41.5" transform="rotate(-90 265.6 41.5)">6</text>
<text x="266.8" y="41.3">1</text>
<text x="266.8" y="38.8">2</text>
<text x="266.8" y="36.3">3</text>
<text x="269.1" y="40.1">1</text>
<text x="269.1" y="37.5">2</text>
<text x="36.5" y="42.6">11</text>
<text x="36.5" y="45.2">12</text>
<text x="36.5" y="47.7">13</text>
<text x="40.1" y="43.9">PC3</text>
<text x="40.1" y="46.4">PA0</text>
<text x="75.7" y="46.4">PC11</text>
<text x="75.7" y="43.9">PC12</text>
<text x="82.4" y="47.7">52 CL</text>
<text x="82.4" y="45.2">53 BL</text>
<text x="82.4" y="42.6">54 AL</text>
<text x="264.4" y="43.8" transform="rotate(-90 264.4 43.8)">6</text>
<text x="36.5" y="50.2">14</text>
<text x="36.5" y="52.8">15</text>
<text x="40.1" y="49">PA1</text>
<text x="40.1" y="51.5">PA2</text>
<text x="75.7" y="49">PC10</text>
<text x="75.8" y="51.5">PA15</text>
<text x="82.4" y="52.8">50SWCLK</text>
<text x="82.4" y="50.2">51HALL_W</text>
<text x="190.7" y="51.2" transform="rotate(-90 190.7 51.2)">3</text>
<text x="192" y="53.5" transform="rotate(-90 192 53.5)">3</text>
<text x="233.9" y="53.7" transform="rotate(-90 233.9 53.7)">6</text>
<text x="36.5" y="55.3">16</text>
<text x="36.5" y="57.9">17</text>
<text x="40.1" y="54">VSS</text>
<text x="40.1" y="56.6">VDD</text>
<text x="40.1" y="59.1">PA3</text>
<text x="75.8" y="56.6">PA13</text>
<text x="75.8" y="54">PA14</text>
<text x="76.6" y="59.1">VDD</text>
<text x="82.4" y="57.9">48</text>
<text x="82.4" y="55.3">49SWDIO</text>
<text x="192" y="58" transform="rotate(-90 192 58)">4</text>
<text x="194.4" y="57.9">1</text>
<text x="194.4" y="55.3">2</text>
<text x="196.7" y="56.6">1 CANH</text>
<text x="196.7" y="54">2</text>
<text x="235.2" y="56.1" transform="rotate(-90 235.2 56.1)">6</text>
<text x="237.6" y="57.9">5</text>
<text x="239.9" y="59.1">4</text>
<text x="239.9" y="56.6">5</text>
<text x="40.1" y="61.7">PA4</text>
<text x="40.1" y="64.2">PA5</text>
<text x="75.8" y="64.2">PA12</text>
<text x="76.8" y="61.7">VSS</text>
<text x="82.4" y="65.5">45USB_DM</text>
<text x="82.4" y="62.9">46USB_DP</text>
<text x="82.4" y="60.4">47</text>
<text x="190.7" y="60.3" transform="rotate(-90 190.7 60.3)">4</text>
<text x="237.6" y="65.5">2</text>
<text x="237.6" y="62.9">3</text>
<text x="237.6" y="60.4">4</text>
<text x="239.9" y="64.2">2</text>
<text x="239.9" y="61.7">3</text>
<text x="40.1" y="66.7">PA6</text>
<text x="40.1" y="69.3">PA7</text>
<text x="40.1" y="71.8">PC4</text>
<text x="75.8" y="69.3">PA10</text>
<text x="75.8" y="66.7">PA11</text>
<text x="77.1" y="71.8">PA9</text>
<text x="82.4" y="70.6">43HALL_U</text>
<text x="82.4" y="68">44HALL_V</text>
<text x="233.9" y="70.5" transform="rotate(-90 233.9 70.5)">7</text>
<text x="235.2" y="68.2" transform="rotate(-90 235.2 68.2)">7</text>
<text x="237.6" y="68">1</text>
<text x="239.9" y="66.7">1</text>
<text x="36.5" y="75.6">24</text>
<text x="40.1" y="74.4">PC5</text>
<text x="40.1" y="76.9">PBO</text>
<text x="76.9" y="76.9">PC9</text>
<text x="77.1" y="74.4">PA8</text>
<text x="82.4" y="75.6">41</text>
<text x="82.4" y="73.1">42</text>
<text x="36.5" y="78.2">25</text>
<text x="36.5" y="80.7">26</text>
<text x="36.5" y="83.3">27</text>
<text x="40.1" y="79.4">PB1</text>
<text x="40.1" y="82">PB2</text>
<text x="76.9" y="82">PC7</text>
<text x="76.9" y="79.4">PC8</text>
<text x="82.4" y="83.3">38 CH</text>
<text x="82.4" y="80.7">39BH</text>
<text x="82.4" y="78.2">40AH</text>
<text x="186.9" y="83" transform="rotate(-90 186.9 83)">7</text>
<text x="36.5" y="85.8">28</text>
<text x="36.5" y="88.3">29</text>
<text x="40.1" y="84.5">VSSA</text>
<text x="40.1" y="87.1">VREF+</text>
<text x="40.1" y="89.6">VDDA</text>
<text x="75.8" y="89.6">PB14</text>
<text x="75.8" y="87.1">PB15</text>
<text x="76.9" y="84.5">PC6</text>
<text x="82.4" y="88.3">36</text>
<text x="82.4" y="85.8">37</text>
<text x="188.2" y="85.3" transform="rotate(-90 188.2 85.3)">7</text>
<text x="190.6" y="89.6">5</text>
<text x="190.6" y="87.1">6</text>
<text x="192.9" y="88.3">5 SPI_MISO</text>
<text x="192.9" y="85.8">6 SPI_MOSI</text>
<text x="234.4" y="86" transform="rotate(-90 234.4 86)">6</text>
<text x="235.7" y="88.3" transform="rotate(-90 235.7 88.3)">6</text>
<text x="36.5" y="90.9">30</text>
<text x="36.5" y="93.4">31</text>
<text x="36.5" y="96">32</text>
<text x="40.1" y="92.1">PB10</text>
<text x="40.1" y="94.7">VSS</text>
<text x="75.8" y="94.7">PB12</text>
<text x="75.8" y="92.1">PB13</text>
<text x="82.4" y="96">33</text>
<text x="82.4" y="93.4">34CAN_RX</text>
<text x="82.4" y="90.9">35CAN_TX</text>
<text x="190.6" y="94.7">3</text>
<text x="190.6" y="92.1">4</text>
<text x="192.9" y="96">2 GND</text>
<text x="192.9" y="93.4">3 ENC_NSS</text>
<text x="192.9" y="90.9">4 SPI_CLK</text>
<text x="235.8" y="94.2">2</text>
<text x="235.8" y="91.7">1</text>
<text x="238.1" y="95.5">3</text>
<text x="238.1" y="92.9">2</text>
<text x="238.1" y="90.4">1</text>
<text x="40.1" y="97.2">VDD</text>
<text x="75.8" y="97.2">PB11</text>
<text x="188.2" y="99.9" transform="rotate(-90 188.2 99.9)">8</text>
<text x="190.6" y="99.8">1</text>
<text x="190.6" y="97.2">2</text>
<text x="192.9" y="98.5">1 +5V</text>
<text x="235.8" y="99.3">4</text>
<text x="235.8" y="96.7">3</text>
<text x="238.1" y="98">4</text>
<text x="186.9" y="102.2" transform="rotate(-90 186.9 102.2)">8</text>
<text x="234.4" y="105.3" transform="rotate(-90 234.4 105.3)">5</text>
<text x="235.7" y="102.9" transform="rotate(-90 235.7 102.9)">5</text>
<text x="54.8" y="137.4" transform="rotate(-90 54.8 137.4)">26</text>
<text x="59.9" y="137.4" transform="rotate(-90 59.9 137.4)">25</text>
<text x="148.3" y="132.8">4</text>
<text x="148.3" y="137.9">1</text>
<text x="159.8" y="137.9">2</text>
<text x="159.8" y="132.8">3</text>
<text x="42.6" y="140.4">A1</text>
<text x="46.4" y="141.7">GND</text>
<text x="55.8" y="142.3" transform="rotate(-90 55.8 142.3)">EH</text>
<text x="60.9" y="142.3" transform="rotate(-90 60.9 142.3)">EH</text>
<text x="64.9" y="141.7">GND</text>
<text x="71" y="140.4">B12</text>
<text x="251.2" y="141.7">1</text>
<text x="262.6" y="141.7">2</text>
<text x="42.6" y="148">A4</text>
<text x="46.4" y="149.3">VBUS</text>
<text x="63.8" y="149.3">VBUS</text>
<text x="71" y="148">B9</text>
<text x="42.6" y="150.6">A5</text>
<text x="42.6" y="153.1">A6</text>
<text x="42.6" y="155.6">A7</text>
<text x="46.4" y="151.8">CC1</text>
<text x="46.4" y="154.4">DP1</text>
<text x="64" y="151.8">SUB2</text>
<text x="65.4" y="154.4">DN2</text>
<text x="71" y="155.6">B6</text>
<text x="71" y="153.1">B7</text>
<text x="71" y="150.6">B8</text>
<text x="42.6" y="158.2">A8</text>
<text x="42.6" y="160.7">A9</text>
<text x="46.4" y="156.9">DN1</text>
<text x="46.4" y="159.5">SUB1</text>
<text x="46.4" y="162">VBUS</text>
<text x="63.8" y="162">VBUS</text>
<text x="65.4" y="159.5">CC2</text>
<text x="65.5" y="156.9">DP2</text>
<text x="71" y="160.7">B4</text>
<text x="71" y="158.2">B5</text>
<text x="41.3" y="168.3">A12</text>
<text x="46.4" y="169.6">GND</text>
<text x="55.8" y="171.2" transform="rotate(-90 55.8 171.2)">EH</text>
<text x="60.9" y="171.2" transform="rotate(-90 60.9 171.2)">EH</text>
<text x="64.9" y="169.6">GND</text>
<text x="71" y="168.3">B1</text>
<text x="54.8" y="175.5" transform="rotate(-90 54.8 175.5)">27</text>
<text x="59.9" y="175.5" transform="rotate(-90 59.9 175.5)">28</text>
</g>
</svg>
